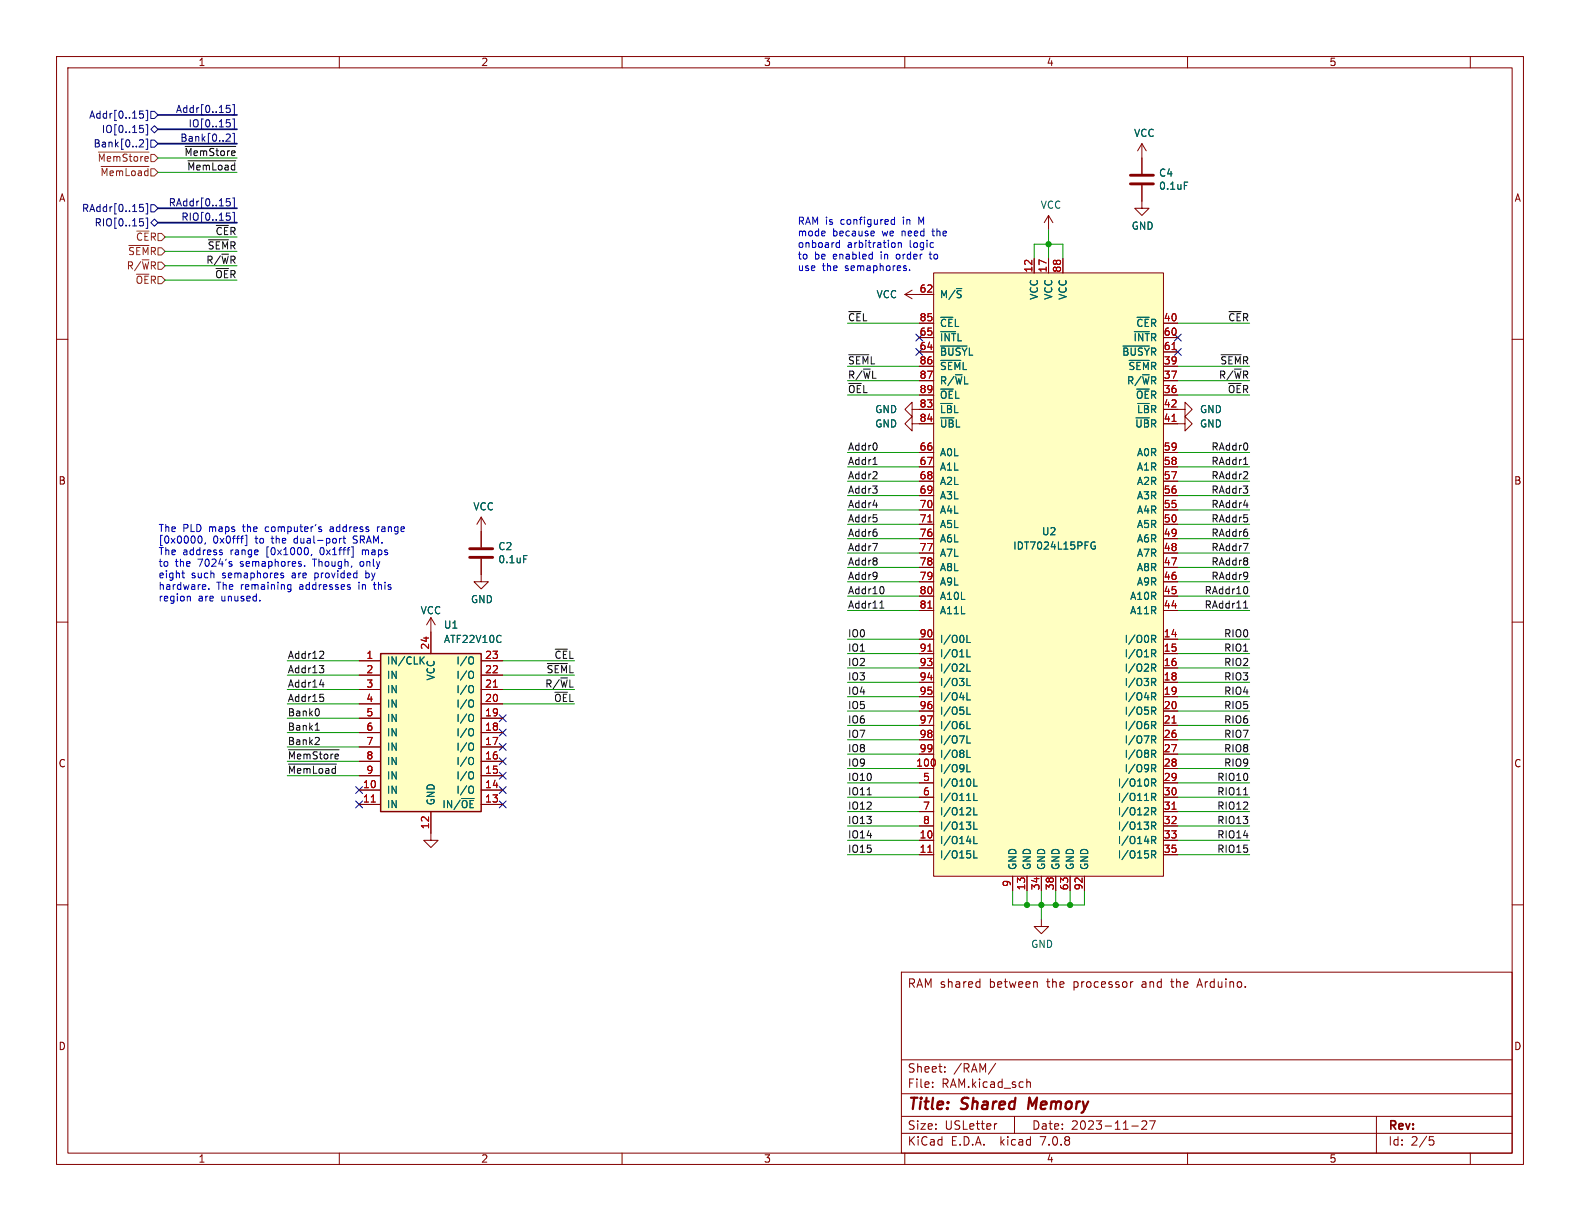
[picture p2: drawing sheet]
<svg xmlns="http://www.w3.org/2000/svg" width="279mm" height="216mm" viewBox="0 0 279 216" stroke-linecap="round" stroke-linejoin="round" font-family="sans-serif">
<g fill="none" stroke="#840000" stroke-width=".18">
<path d="M10 10h259.4v195.9h-259.4zM12 12h255.4v191.9h-255.4zM60 10v2M110 10v2M160 10v2M210 10v2M260 10v2M185.4 38.1v2.5M185.4 38.1l-.7 1.3M185.4 38.1l.8 1.3M201.9 32.8v4h1.3l-1.3 1.3-1.2-1.3h1.2M201.9 25.4v5.3"/>
<path d="M201.9 25.4l-.7 1.3M201.9 25.4l.8 1.3M10 60h2M160 52.1h5.1M160 52.1l1.3 .7M161.3 51.3l-1.3 .8M162.6 57.2h2.5M162.6 59.7h2.5M165.1 48.3h40.6v106.6h-40.6zM182.9 45.7v2.6M185.4 45.7v2.6M188 45.7v2.6"/>
<path d="M205.7 57.2h2.6M205.7 59.7h2.6M267.4 60h2M161.3 74.9v-1.2l-1.3 1.2 1.3 1.3v-1.3h3.8M161.3 72.4v-1.3l-1.3 1.3 1.3 1.3v-1.3h3.8M162.6 64.8h2.5M162.6 69.9h2.5M162.6 67.3h2.5M162.6 62.2h2.5M205.7 72.4h3.8v1.3l1.3-1.3-1.3-1.3v1.3M205.7 74.9h3.8v1.3l1.3-1.3-1.3-1.2v1.2M205.7 64.8h2.6"/>
<path d="M205.7 69.9h2.6M205.7 67.3h2.6M205.7 62.2h2.6M85.1 98.8v4.1h1.3l-1.3 1.2-1.3-1.2h1.3M85.1 91.4v5.4M85.1 91.4l-.8 1.3M85.1 91.4l.8 1.3M162.6 97.8h2.5M162.6 95.3h2.5M162.6 92.7h2.5M162.6 90.2h2.5M162.6 87.6h2.5"/>
<path d="M162.6 85.1h2.5M162.6 82.6h2.5M162.6 80h2.5M205.7 97.8h2.6M205.7 95.3h2.6M205.7 92.7h2.6M205.7 90.2h2.6M205.7 87.6h2.6M205.7 85.1h2.6M205.7 82.6h2.6M205.7 80h2.6M10 110h2"/>
<path d="M63.5 116.8h3.8M63.5 119.4h3.8M76.2 109.2l-.8 1.3M76.2 109.2v6.4M76.2 109.2l.8 1.3M85.1 116.8h3.8M85.1 119.4h3.8M162.6 113h2.5M162.6 115.6h2.5M162.6 118.1h2.5M162.6 108h2.5M162.6 105.4h2.5"/>
<path d="M162.6 102.9h2.5M162.6 100.3h2.5M205.7 113h2.6M205.7 115.6h2.6M205.7 118.1h2.6M205.7 108h2.6M205.7 105.4h2.6M205.7 102.9h2.6M205.7 100.3h2.6M267.4 110h2M63.5 139.7h3.8M63.5 137.2h3.8"/>
<path d="M63.5 134.6h3.8M63.5 132.1h3.8M63.5 129.5h3.8M63.5 127h3.8M63.5 124.5h3.8M63.5 121.9h3.8M85.1 139.7h3.8M85.1 137.2h3.8M85.1 134.6h3.8M85.1 132.1h3.8M85.1 129.5h3.8M85.1 127h3.8"/>
<path d="M85.1 124.5h3.8M85.1 121.9h3.8M162.6 120.7h2.5M162.6 123.2h2.5M162.6 125.7h2.5M162.6 128.3h2.5M162.6 130.8h2.5M162.6 133.4h2.5M162.6 138.4h2.5M205.7 120.7h2.6M205.7 123.2h2.6M205.7 125.7h2.6"/>
<path d="M205.7 128.3h2.6M205.7 130.8h2.6M205.7 133.4h2.6M205.7 135.9h2.6M205.7 138.4h2.6M10 160h2M63.5 142.2h3.8M76.2 143.5v5.1h1.3l-1.3 1.3-1.3-1.3h1.3M85.1 142.2h3.8M162.6 148.6h2.5M162.6 151.1h2.5M162.6 141h2.5"/>
<path d="M162.6 143.5h2.5M162.6 146.1h2.5M179.1 154.9v2.6M181.6 154.9v2.6M184.1 154.9v2.6M186.7 154.9v2.6M189.2 154.9v2.6M191.8 154.9v2.6M205.7 148.6h2.6M205.7 151.1h2.6M205.7 141h2.6M205.7 143.5h2.6"/>
<path d="M205.7 146.1h2.6M267.4 160h2M159.4 171.9h108v32h-108zM173.1 173.6l.2 .1M173.3 173.1v1.5M173.3 174.5l-.2 .1M184.1 162.6v1.2h1.3l-1.3 1.3-1.2-1.3h1.2M200.4 173.6l-.4 .1M211.8 174.2h.7M212.1 173.1l-.5 1.5M159.4 197.4h108M159.4 193.4h108"/>
<path d="M159.4 187.4h108M164.9 192.1v.2M164.9 191.4v.1M167.1 189.4v.2M167.1 188.7v.1M176.1 188l-1.3 1.9M176.3 198.7l-.3 .1M179.4 197.4v3M181.6 191.4l.2-.1 .3 .1 .1 .9M200.1 199.1h1.2M201.9 198.3l.6-.1 .2 .1 .1 .3-.9 1.1h.9M203.3 198.2h1l-.7 1.5"/>
<path d="M243.4 197.4v6.5M60 203.9v2M110 203.9v2M159.4 200.4h108M160 203.9v2M210 203.9v2M252.8 201h.7M252.9 201.6h.4l.3 .2-.2 .6-.5 .1M260 203.9v2"/>
</g>
<path d="M182 194.1l-.2 2" fill="none" stroke="#840000" stroke-width=".4"/>
<path d="M199.9 32.5h4.1M199.9 31h4.1M83.1 98.6h4M83.1 97h4" fill="none" stroke="#840000" stroke-width=".51"/>
<g fill="none" stroke="#006464" stroke-width=".18">
<path d="M209.4 32.2h.6M166.3 63.7h3.6M166.3 61.2h4.7M198.6 61.2h4.6M199.7 63.7h3.5M92.6 98.2h.6M192.9 96.6l.1 .3 .3 .2 .4-.1v-.4h-.2M193.6 95.9h-.4l-.3 .5M74.5 116.7l.5 .7M75 116.1l-.7 .8M83.4 116.1l.2 .1a.81 .81 0 0 1-.2 1.2M83.4 118.7l.2 .1a.81 .81 0 0 1-.2 1.2"/>
<path d="M171 113.6h.6M171 116.1h.6M171 118.7h.6M203.7 112.3h.4l.3 .3-.1 .3-.6 .1M203.7 114.9h.4l.3 .2-.1 .4h-.6M203.7 117.4h.4l.3 .3-.1 .3-.6 .1M203.7 120h.4l.3 .2-.1 .4h-.6M204 113l.4 .6M204 115.5l.4 .6M204 118.1l.4 .6M83.4 139l.2 .1a.81 .81 0 0 1-.2 1.2M83.4 121.2l.2 .1a.81 .81 0 0 1-.2 1.2"/>
<path d="M83.4 123.8h.2a.81 .81 0 0 1-.2 1.2M83.4 126.3l.2 .1a.81 .81 0 0 1-.2 1.2M83.4 128.8l.2 .1a.81 .81 0 0 1-.2 1.2M83.4 131.4l.2 .1a.81 .81 0 0 1-.2 1.2M83.4 133.9l.2 .1a.81 .81 0 0 1-.2 1.2M83.4 136.5h.2a.81 .81 0 0 1-.2 1.2M171 136.5h.6M171 121.2h.6M171 123.8h.6M171 126.3h.6M171 128.8h.6M171 131.4h.6"/>
<path d="M171 133.9h.6M172.2 137.7v1.3h.6M203.7 122.5h.4l.3 .2-.1 .4-.6 .1M203.7 125h.4l.3 .3-.1 .3-.6 .1M203.7 127.6h.4l.3 .2-.1 .4h-.6M203.7 130.1h.4l.3 .3-.1 .3-.6 .1M203.7 132.7h.4l.3 .2-.1 .4h-.6M203.7 135.2h.4l.3 .2-.1 .4-.6 .1M203.7 137.7h.4l.3 .3-.1 .3-.6 .1M204 120.6l.4 .6M204 123.2l.4 .6M204 125.7l.4 .6"/>
<path d="M204 128.2l.4 .6M204 130.8l.4 .6M204 133.3l.4 .6M204 135.9l.4 .6M204 138.4l.4 .6M172.2 147.9v1.3h.6M172.2 140.3v1.2h.6M172.2 142.8v1.3h.6M172.2 145.4v1.2h.6M172.2 150.4v1.3h.6M203.7 140.3h.4l.3 .2-.1 .4h-.6M203.7 142.8h.4l.3 .3-.1 .3-.6 .1"/>
<path d="M203.7 145.4h.4l.3 .2-.1 .4h-.6M203.7 147.9h.4l.3 .2-.1 .4-.6 .1M203.7 150.4h.4l.3 .3-.1 .3-.6 .1M204 140.9l.4 .6M204 143.5l.4 .6M204 146l.4 .6M204 148.6l.4 .6M204 151.1l.4 .6"/>
</g>
<g fill="#ffffc2" stroke="#ffffc2" stroke-width=".18">
<path d="M165.1 48.3h40.6v106.6h-40.6z"/>
<path d="M67.3 115.6h17.8v27.9h-17.8z"/>
</g>
<path d="M207.3 74.5h.7M207.3 61.8h.7M164.1 92.3h.7M164.1 107.5h.7M164.1 115.2h.7M87.2 121.5h.8M207.3 127.9h.7M65.6 141.8h.8M164.1 150.7h.7M207.3 143.1h.7" fill="none" stroke="#a90000" stroke-width=".18"/>
<path d="M67.3 115.6h17.8v27.9h-17.8z" fill="none" stroke="#840000" stroke-width=".25"/>
<path d="M17.4 26.9h8.9M17.9 29.4h8.4M22.8 43.4h3.5" fill="none" stroke="#725600" stroke-width=".18"/>
<g fill="none" stroke="#000084" stroke-width=".18">
<path d="M24.7 19.6h.6M25.8 19.5h.3v1.8h-.3M26.7 19.7h.6l.6 .6-.6 .7h-.6zM40.1 19.2l.4-.1 .2 .3-.1 .4h-.5M40.1 18.6h.6M41.1 18.5h.3v1.8h-.3M24.7 20.2l.4-.1 .3 .3-.1 .4h-.6M24.7 36.7l.4-.1 .3 .3-.1 .4h-.6M24.7 38.7h.6M24.7 36.1h.6M24.7 22.2h.6M24.8 24.7l.5 .1 .1 .3-.8 .9h.8"/>
<path d="M25.1 22.7l.3 .2v.3l-.3 .2M25.1 39.2l.3 .2v.3l-.3 .2M25.8 24.6h.3v1.8h-.3M25.8 22h.3v1.9h-.3M25.8 36h.3v1.8h-.3M25.8 38.6h.3v1.8h-.3M26.7 24.8h.6l.6 .6-.6 .6h-.6zM26.7 39.4l.6-.7 .6 .7-.6 .6zM26.7 36.2h.6l.6 .6-.6 .7h-.6zM26.7 22.9l.6-.7 .6 .7-.6 .6zM40.1 35.7l.4-.1 .2 .3-.1 .4h-.5M40.1 21.2h.6"/>
<path d="M40.1 35.1h.6M40.1 37.7h.6M40.2 23.7l.4 .1 .1 .3-.8 .9h.8M40.5 21.6l.2 .3v.3l-.2 .2M40.5 38.2l.2 .2v.3l-.2 .2M41.1 23.6h.3v1.8h-.3M41.1 21h.3v1.9h-.3M41.1 35h.3v1.8h-.3M41.1 37.6h.3v1.8h-.3M162 59.1l1.2 1.2M163.2 59.1l-1.2 1.2M207.7 59.1l1.2 1.2"/>
<path d="M208.9 59.1l-1.2 1.2M162 61.6l1.2 1.2M163.2 61.6l-1.2 1.2M207.7 61.6l1.2 1.2M208.9 61.6l-1.2 1.2M62.9 139.1l1.2 1.2M64.1 139.1l-1.2 1.2M88.3 136.6l1.2 1.2M88.3 134l1.2 1.2M88.3 131.5l1.2 1.2M88.3 128.9l1.2 1.2M88.3 126.4l1.2 1.2"/>
<path d="M88.3 139.1l1.2 1.2M89.5 136.6l-1.2 1.2M89.5 134l-1.2 1.2M89.5 131.5l-1.2 1.2M89.5 128.9l-1.2 1.2M89.5 126.4l-1.2 1.2M89.5 139.1l-1.2 1.2M62.9 141.6l1.2 1.2M64.1 141.6l-1.2 1.2M88.3 141.6l1.2 1.2M89.5 141.6l-1.2 1.2"/>
</g>
<g fill="none" stroke="#0f0f0f" stroke-width=".18">
<path d="M32.7 25.9h9M33.2 28.4h8.5M36.9 42.4h3.5M150.1 62.7h3.5M215.9 62.7h3.6M154.3 96.1h.9l-.6 1.3M154.4 82.1h.7M154.4 89.3h.8M219.9 96.1h.8l-.5 1.3M219.9 82.1h.7M219.9 89.3h.8M56.5 117.7h.8l-.5 .5"/>
<path d="M57 115.1l.3 .3-.1 .3-.7 .7h.8M57 118.2l.3 .2v.3l-.3 .3M96.8 117.3h3.5M155.6 107.5h.7M155.8 106.4l.1-.1v1.2M156 103.7a.79 .79 0 0 1 0 1.3M219.9 107.5h.7M220.2 106.4l.1-.1v1.2M220.3 103.7a.79 .79 0 0 1 0 1.3M51 135.1h8.5M51 132.6h9M55.7 129.1h.8"/>
<path d="M56 128l.1-.2v1.3M56.3 125.4l.2 .4-.2 .7M56.3 130.4l.2 .2-.1 .3-.7 .8h.8M56.5 121.1h.8M56.6 122.8h.6M57 123.2l.3 .3v.3l-.3 .2M57.1 120.6v.9M153.3 140.5h.8M219.9 140.5h.7"/>
</g>
<g fill="none" stroke="#0000c2" stroke-width=".18">
<path d="M158.2 38.4v1.3M158.2 38.9l-.4-.1-.2 .3 .1 .5h.5M148 43.7h.4M148 43h.4M148.4 42.5v1.3M154.1 45h.2M154.3 44.5v1.3M154.3 45.7l-.2 .1M154.4 40.9l.2 .3-.6 .1M154.6 41.7h-.2M158.2 43l.1 .2-.1 .5M158.8 43l.2-.1 .3 .1 .1 .8"/>
<path d="M158.8 42.9v.9M160.1 47.4l.2 .2-.2 .2M160.1 47l.1 .1M160.8 47.7v.1M164.3 45h.5M164.5 44.5v1.2M35.3 94.8h-.1M35.4 94.8a.72 .72 0 0 1-.1 1.2h-.1M36.3 96l-.1 .2M39 97.7h.3v.2l-.1 .2h-.3M39 97.2l.3 .1M40.7 99.7l.3 .1v.2l-.1 .1h-.3"/>
<path d="M40.7 99.3h.3M42.6 95.2h.4M43.6 94.7v1.8h-.3M55.1 98l-.1 .3M56.5 93.6h.3l.1 .2-.2 .2h-.2M56.5 93.2h.3M58.5 93.2h-.1M58.5 93.5l-.2 .2 .2 .3M60 95.2v.8M60.4 95.2l-.4 .2M60.6 95.2h.5M60.8 94.8v1.1l.3 .1"/>
<path d="M62.1 96.7h.4v1.8M62.5 96h.1M62.7 94.8l-.2 .2 .2 .4M63.8 99.3l-.1 .2 .1 .6M64.1 97.2v.9M64.3 97.2l-.2 .2M66.7 93.2v.8M67.1 93.2l-.4 .2M32.2 101.3h.4M32.3 102l.3 .2M33.3 105.4l.4 .2v.7M36.2 103.4l.2 .3-.6 .1"/>
<path d="M36.3 104.2h-.1M36.9 104.1v.1M45.9 106.1v.2M49.7 101.4h.4M49.7 101.7l.4 .1 .1 .2-.2 .2-.4-.1M51 104.2h.4M51 103.4h.4M51.4 103.4v1l-.2 .2h-.3M53.9 100v.1M61.9 103.9v.3M64.7 100.9v1.3M64.7 102.1l.1 .1"/>
<path d="M64.8 101.3l-.1 .1M66 103.4h.5M66.2 103l.1 1.2"/>
</g>
<path d="M27.9 36.8h14M27.9 39.4h14M27.9 20.3h14M27.9 22.9h14M27.9 25.4h14" fill="none" stroke="#000084" stroke-width=".3"/>
<g fill="none" stroke="#009600" stroke-width=".18">
<path d="M27.9 30.5h14M27.9 27.9h14M29.2 47h12.7M29.2 49.5h12.7M29.2 44.5h12.7M29.2 41.9h12.7M149.9 57.2h12.7M182.9 45.7v-2.5h5.1v2.5M185.4 40.6v5.1M208.3 57.2h12.7M149.9 69.9h12.7M149.9 64.8h12.7"/>
<path d="M149.9 67.3h12.7M208.3 69.9h12.7M208.3 64.8h12.7M208.3 67.3h12.7M149.9 90.2h12.7M149.9 92.7h12.7M149.9 87.6h12.7M149.9 85.1h12.7M149.9 80h12.7M149.9 82.6h12.7M149.9 95.3h12.7M149.9 97.8h12.7"/>
<path d="M208.3 90.2h12.7M208.3 92.7h12.7M208.3 87.6h12.7M208.3 85.1h12.7M208.3 80h12.7M208.3 82.6h12.7M208.3 95.3h12.7M208.3 97.8h12.7M50.8 116.8h12.7M50.8 119.4h12.7M88.9 116.8h12.7M88.9 119.4h12.7"/>
<path d="M149.9 100.3h12.7M149.9 102.9h12.7M149.9 115.6h12.7M149.9 113h12.7M149.9 118.1h12.7M149.9 108h12.7M149.9 105.4h12.7M208.3 100.3h12.7M208.3 102.9h12.7M208.3 115.6h12.7M208.3 113h12.7M208.3 118.1h12.7"/>
<path d="M208.3 108h12.7M208.3 105.4h12.7M50.8 124.5h12.7M50.8 121.9h12.7M50.8 137.2h12.7M50.8 134.6h12.7M50.8 129.5h12.7M50.8 132.1h12.7M50.8 127h12.7M88.9 124.5h12.7M88.9 121.9h12.7M149.9 138.4h12.7"/>
<path d="M149.9 123.2h12.7M149.9 125.7h12.7M149.9 120.7h12.7M149.9 130.8h12.7M149.9 135.9h12.7M149.9 128.3h12.7M149.9 133.4h12.7M208.3 138.4h12.7M208.3 123.2h12.7M208.3 125.7h12.7M208.3 120.7h12.7M208.3 130.8h12.7"/>
<path d="M208.3 135.9h12.7M208.3 128.3h12.7M208.3 133.4h12.7M149.9 141h12.7M149.9 143.5h12.7M149.9 148.6h12.7M149.9 151.1h12.7M149.9 146.1h12.7M179.1 157.5v2.5h12.7v-2.5M181.6 157.5v2.5M184.1 157.5v5.1M186.7 157.5v2.5"/>
<path d="M189.2 157.5v2.5M208.3 141h12.7M208.3 143.5h12.7M208.3 148.6h12.7M208.3 151.1h12.7M208.3 146.1h12.7"/>
</g>
<g fill="#009600" stroke="#009600" stroke-width=".18">
<circle cx="189.2" cy="160" r=".46"/>
<circle cx="185.4" cy="43.2" r=".46"/>
<circle cx="186.7" cy="160" r=".46"/>
<circle cx="184.1" cy="160" r=".46"/>
<circle cx="181.6" cy="160" r=".46"/>
</g>
<g font-size="2.8" fill="#840000">
<text x="160.4" y="196.8">Title:</text>
<text x="170.1" y="196.8">Shared</text>
<text x="182.7" y="196.8">Memory</text>
</g>
<g font-size="2.1" fill="#840000">
<text x="160.4" y="174.9">RAM shared</text>
<text x="175" y="174.9">between</text>
<text x="185.3" y="174.9">the</text>
<text x="190.1" y="174.9">processor</text>
<text x="202.3" y="174.9">and</text>
<text x="207.7" y="174.9">the</text>
<text x="212.5" y="174.9">Arduino.</text>
<text x="160.4" y="189.9">Sheet:</text>
<text x="168.6" y="189.9">/RAM/</text>
<text x="160.4" y="192.6">File:</text>
<text x="166.5" y="192.6">RAM.kicad_sch</text>
<text x="160.4" y="202.8">KiCad</text>
<text x="160.4" y="200">Size:</text>
<text x="167.1" y="200">USLetter</text>
<text x="168.1" y="202.8">E.D.A.</text>
<text x="177" y="202.8">kicad</text>
<text x="182.4" y="200">Date:</text>
<text x="184.2" y="202.8">7.0.8</text>
<text x="189.4" y="200">2023-11-27</text>
<text x="245.4" y="200.2">Rev:</text>
<text x="245.4" y="202.8">Id:</text>
<text x="249.5" y="202.8">2/5</text>
</g>
<g font-size="1.8" fill="#840000">
<text x="35" y="11.9">1</text>
<text x="85" y="11.9">2</text>
<text x="135" y="11.9">3</text>
<text x="185" y="11.9">4</text>
<text x="235" y="11.9">5</text>
<text x="10.3" y="35.9">A</text>
<text x="267.7" y="35.9">A</text>
<text x="10.3" y="85.9">B</text>
<text x="267.7" y="85.9">B</text>
<text x="10.3" y="135.9">C</text>
<text x="267.7" y="135.9">C</text>
<text x="10.3" y="185.9">D</text>
<text x="267.7" y="185.9">D</text>
<text x="35" y="205.8">1</text>
<text x="85" y="205.8">2</text>
<text x="135" y="205.8">3</text>
<text x="185" y="205.8">4</text>
<text x="235" y="205.8">5</text>
</g>
<g font-size="1.8" fill="#000084">
<text x="15.7" y="21.2">Addr[0..15]</text>
<text x="17.9" y="23.7">IO[0..15]</text>
<text x="31" y="20.1">Addr[0..15]</text>
<text x="33.2" y="22.6">IO[0..15]</text>
<text x="16.4" y="26.3">Bank[0..2]</text>
<text x="31.8" y="25.1">Bank[0..2]</text>
<text x="14.4" y="37.7">RAddr[0..15]</text>
<text x="16.6" y="40.2">RIO[0..15]</text>
<text x="29.7" y="36.6">RAddr[0..15]</text>
<text x="32" y="39.1">RIO[0..15]</text>
</g>
<g font-size="1.8" fill="#725600">
<text x="17.2" y="28.8">~{MemStore}</text>
<text x="17.7" y="31.3">~{MemLoad}</text>
<text x="22.3" y="47.9">R/~{W}R</text>
<text x="22.6" y="45.3">~{SEM}R</text>
<text x="23.9" y="42.8">~{CE}R</text>
<text x="23.9" y="50.4">~{OE}R</text>
</g>
<g font-size="1.8" fill="#0f0f0f">
<text x="32.5" y="27.7">~{MemStore}</text>
<text x="33" y="30.2">~{MemLoad}</text>
<text x="38" y="41.6">~{CE}R</text>
<text x="36.4" y="46.7">R/~{W}R</text>
<text x="36.6" y="44.2">~{SEM}R</text>
<text x="38" y="49.3">~{OE}R</text>
<text x="149.9" y="56.9">~{CE}L</text>
<text x="217.1" y="56.9">~{CE}R</text>
<text x="149.9" y="64.5">~{SEM}L</text>
<text x="215.7" y="64.5">~{SEM}R</text>
<text x="149.9" y="67">R/~{W}L</text>
<text x="149.9" y="69.6">~{OE}L</text>
<text x="215.5" y="67">R/~{W}R</text>
<text x="217" y="69.6">~{OE}R</text>
<text x="149.9" y="82.3">Addr1</text>
<text x="149.9" y="79.7">Addr0</text>
<text x="214.1" y="82.3">RAddr1</text>
<text x="214.1" y="79.7">RAddr0</text>
<text x="149.9" y="84.8">Addr2</text>
<text x="149.9" y="89.9">Addr4</text>
<text x="149.9" y="87.4">Addr3</text>
<text x="214.1" y="87.4">RAddr3</text>
<text x="214.1" y="89.9">RAddr4</text>
<text x="214.1" y="84.8">RAddr2</text>
<text x="149.9" y="95">Addr6</text>
<text x="149.9" y="92.4">Addr5</text>
<text x="214.1" y="92.4">RAddr5</text>
<text x="214.1" y="95">RAddr6</text>
<text x="149.9" y="100.1">Addr8</text>
<text x="149.9" y="97.5">Addr7</text>
<text x="214.1" y="100.1">RAddr8</text>
<text x="214.1" y="97.5">RAddr7</text>
<text x="149.9" y="105.1">Addr10</text>
<text x="149.9" y="107.7">Addr11</text>
<text x="149.9" y="102.6">Addr9</text>
<text x="212.9" y="105.1">RAddr10</text>
<text x="212.9" y="107.7">RAddr11</text>
<text x="214.1" y="102.6">RAddr9</text>
<text x="149.9" y="112.8">IO0</text>
<text x="216.4" y="112.8">RIO0</text>
<text x="50.8" y="116.6">Addr12</text>
<text x="50.8" y="119.1">Addr13</text>
<text x="96.6" y="119.1">~{SEM}L</text>
<text x="97.9" y="116.6">~{CE}L</text>
<text x="149.9" y="115.3">IO1</text>
<text x="149.9" y="117.8">IO2</text>
<text x="216.4" y="115.3">RIO1</text>
<text x="216.4" y="117.8">RIO2</text>
<text x="50.8" y="121.7">Addr14</text>
<text x="50.8" y="124.2">Addr15</text>
<text x="96.3" y="121.7">R/~{W}L</text>
<text x="97.9" y="124.2">~{OE}L</text>
<text x="149.9" y="120.4">IO3</text>
<text x="149.9" y="122.9">IO4</text>
<text x="149.9" y="125.5">IO5</text>
<text x="216.4" y="120.4">RIO3</text>
<text x="216.4" y="122.9">RIO4</text>
<text x="216.4" y="125.5">RIO5</text>
<text x="50.8" y="129.3">Bank1</text>
<text x="50.8" y="126.7">Bank0</text>
<text x="50.8" y="131.8">Bank2</text>
<text x="149.9" y="130.5">IO7</text>
<text x="149.9" y="128">IO6</text>
<text x="216.4" y="128">RIO6</text>
<text x="216.4" y="130.5">RIO7</text>
<text x="50.8" y="136.9">~{MemLoad}</text>
<text x="50.8" y="134.4">~{MemStore}</text>
<text x="149.9" y="133.1">IO8</text>
<text x="149.9" y="135.6">IO9</text>
<text x="216.4" y="133.1">RIO8</text>
<text x="216.4" y="135.6">RIO9</text>
<text x="149.9" y="143.2">IO12</text>
<text x="149.9" y="138.2">IO10</text>
<text x="149.9" y="140.7">IO11</text>
<text x="215.2" y="138.2">RIO10</text>
<text x="215.2" y="140.7">RIO11</text>
<text x="215.2" y="143.2">RIO12</text>
<text x="149.9" y="145.8">IO13</text>
<text x="149.9" y="148.3">IO14</text>
<text x="215.2" y="148.3">RIO14</text>
<text x="215.2" y="145.8">RIO13</text>
<text x="149.9" y="150.9">IO15</text>
<text x="215.2" y="150.9">RIO15</text>
</g>
<g font-size="1.8" fill="#006464">
<text x="200.4" y="24.4">VCC</text>
<text x="204.9" y="31.4">C4</text>
<text x="204.9" y="33.8">0.1uF</text>
<text x="183.9" y="37.1">VCC</text>
<text x="200" y="40.8">GND</text>
<text x="154.9" y="52.9">VCC</text>
<text x="166.1" y="52.9">M/~{S}</text>
<text x="183.7" y="53.1" transform="rotate(-90 183.7 53.1)">VCC</text>
<text x="186.3" y="53.1" transform="rotate(-90 186.3 53.1)">VCC</text>
<text x="188.8" y="53.1" transform="rotate(-90 188.8 53.1)">VCC</text>
<text x="166.1" y="58">~{CE}L</text>
<text x="200.8" y="58">~{CE}R</text>
<text x="166.1" y="63.1">~{BUSY}L</text>
<text x="166.1" y="60.6">~{INT}L</text>
<text x="166.1" y="65.6">~{SEM}L</text>
<text x="198.4" y="63.1">~{BUSY}R</text>
<text x="199.4" y="65.6">~{SEM}R</text>
<text x="200.3" y="60.6">~{INT}R</text>
<text x="166.1" y="68.2">R/~{W}L</text>
<text x="166.1" y="70.7">~{OE}L</text>
<text x="199.2" y="68.2">R/~{W}R</text>
<text x="200.8" y="70.7">~{OE}R</text>
<text x="154.7" y="75.8">GND</text>
<text x="154.7" y="73.3">GND</text>
<text x="166.1" y="73.3">~{LB}L</text>
<text x="166.1" y="75.8">~{UB}L</text>
<text x="200.7" y="75.8">~{UB}R</text>
<text x="201" y="73.3">~{LB}R</text>
<text x="212.1" y="73.3">GND</text>
<text x="212.1" y="75.8">GND</text>
<text x="166.1" y="80.9">A0L</text>
<text x="166.1" y="83.4">A1L</text>
<text x="201" y="83.4">A1R</text>
<text x="201" y="80.9">A0R</text>
<text x="166.1" y="86">A2L</text>
<text x="166.1" y="88.5">A3L</text>
<text x="201" y="88.5">A3R</text>
<text x="201" y="86">A2R</text>
<text x="83.6" y="90.4">VCC</text>
<text x="166.1" y="91">A4L</text>
<text x="166.1" y="93.6">A5L</text>
<text x="184.2" y="94.8">U2</text>
<text x="201" y="93.6">A5R</text>
<text x="201" y="91">A4R</text>
<text x="88" y="97.5">C2</text>
<text x="88" y="99.8">0.1uF</text>
<text x="166.1" y="96.1">A6L</text>
<text x="166.1" y="98.7">A7L</text>
<text x="166.1" y="101.2">A8L</text>
<text x="179.1" y="97.4">IDT7024L15PFG</text>
<text x="201" y="101.2">A8R</text>
<text x="201" y="98.7">A7R</text>
<text x="201" y="96.1">A6R</text>
<text x="83.2" y="106.9">GND</text>
<text x="166.1" y="103.7">A9L</text>
<text x="166.1" y="106.3">A10L</text>
<text x="199.7" y="106.3">A10R</text>
<text x="201" y="103.7">A9R</text>
<text x="74.3" y="108.8">VCC</text>
<text x="78.4" y="111.4">U1</text>
<text x="78.4" y="113.9">ATF22V10C</text>
<text x="166.1" y="108.8">A11L</text>
<text x="166.1" y="113.9">I/O0L</text>
<text x="198.8" y="113.9">I/O0R</text>
<text x="199.7" y="108.8">A11R</text>
<text x="68.3" y="117.7">IN/CLK</text>
<text x="80.6" y="117.7">I/O</text>
<text x="166.1" y="116.4">I/O1L</text>
<text x="166.1" y="119">I/O2L</text>
<text x="198.8" y="116.4">I/O1R</text>
<text x="198.8" y="119">I/O2R</text>
<text x="68.3" y="120.2">IN</text>
<text x="68.3" y="122.8">IN</text>
<text x="68.3" y="125.3">IN</text>
<text x="77.1" y="120.4" transform="rotate(-90 77.1 120.4)">VCC</text>
<text x="80.6" y="125.3">I/O</text>
<text x="80.6" y="122.8">I/O</text>
<text x="80.6" y="120.2">I/O</text>
<text x="166.1" y="121.5">I/O3L</text>
<text x="166.1" y="124.1">I/O4L</text>
<text x="198.8" y="121.5">I/O3R</text>
<text x="198.8" y="124.1">I/O4R</text>
<text x="68.3" y="127.9">IN</text>
<text x="68.3" y="130.4">IN</text>
<text x="80.6" y="130.4">I/O</text>
<text x="80.6" y="127.9">I/O</text>
<text x="166.1" y="126.6">I/O5L</text>
<text x="166.1" y="129.1">I/O6L</text>
<text x="166.1" y="131.7">I/O7L</text>
<text x="198.8" y="126.6">I/O5R</text>
<text x="198.8" y="129.1">I/O6R</text>
<text x="198.8" y="131.7">I/O7R</text>
<text x="68.3" y="132.9">IN</text>
<text x="68.3" y="135.5">IN</text>
<text x="80.6" y="135.5">I/O</text>
<text x="80.6" y="132.9">I/O</text>
<text x="166.1" y="136.8">I/O9L</text>
<text x="166.1" y="134.2">I/O8L</text>
<text x="198.8" y="134.2">I/O8R</text>
<text x="198.8" y="136.8">I/O9R</text>
<text x="68.3" y="140.6">IN</text>
<text x="68.3" y="143.1">IN</text>
<text x="68.3" y="138">IN</text>
<text x="77.1" y="142.5" transform="rotate(-90 77.1 142.5)">GND</text>
<text x="78.1" y="143.1">IN/~{OE}</text>
<text x="80.6" y="140.6">I/O</text>
<text x="80.6" y="138">I/O</text>
<text x="166.1" y="139.3">I/O10L</text>
<text x="166.1" y="141.8">I/O11L</text>
<text x="197.6" y="139.3">I/O10R</text>
<text x="197.6" y="141.8">I/O11R</text>
<text x="166.1" y="149.5">I/O14L</text>
<text x="166.1" y="144.4">I/O12L</text>
<text x="166.1" y="146.9">I/O13L</text>
<text x="197.6" y="144.4">I/O12R</text>
<text x="197.6" y="146.9">I/O13R</text>
<text x="197.6" y="149.5">I/O14R</text>
<text x="166.1" y="152">I/O15L</text>
<text x="179.9" y="153.9" transform="rotate(-90 179.9 153.9)">GND</text>
<text x="182.5" y="153.9" transform="rotate(-90 182.5 153.9)">GND</text>
<text x="185" y="153.9" transform="rotate(-90 185 153.9)">GND</text>
<text x="187.6" y="153.9" transform="rotate(-90 187.6 153.9)">GND</text>
<text x="190.1" y="153.9" transform="rotate(-90 190.1 153.9)">GND</text>
<text x="192.6" y="153.9" transform="rotate(-90 192.6 153.9)">GND</text>
<text x="197.6" y="152">I/O15R</text>
<text x="182.2" y="167.8">GND</text>
</g>
<g font-size="1.8" fill="#0000c2">
<text x="141" y="39.8">RAM is</text>
<text x="141" y="41.9">mode</text>
<text x="147.2" y="41.9">because</text>
<text x="148.8" y="39.8">configured</text>
<text x="156.1" y="41.9">we</text>
<text x="159.7" y="41.9">need</text>
<text x="160" y="39.8">in</text>
<text x="162.9" y="39.8">M</text>
<text x="165.4" y="41.9">the</text>
<text x="141" y="43.9">onboard</text>
<text x="141" y="46">to</text>
<text x="144" y="46">be</text>
<text x="147.4" y="46">enabled</text>
<text x="149.8" y="43.9">arbitration</text>
<text x="156" y="46">in</text>
<text x="159" y="46">order</text>
<text x="161" y="43.9">logic</text>
<text x="165.1" y="46">to</text>
<text x="141" y="48">use</text>
<text x="145.4" y="48">the</text>
<text x="149.5" y="48">semaphores.</text>
<text x="27.9" y="94.2">The</text>
<text x="32.3" y="94.2">PLD</text>
<text x="37.1" y="94.2">maps</text>
<text x="43.2" y="94.2">the</text>
<text x="47.4" y="94.2">computer's</text>
<text x="59" y="94.2">address</text>
<text x="67.6" y="94.2">range</text>
<text x="27.9" y="96.2">[0x0000,</text>
<text x="27.9" y="98.3">The</text>
<text x="27.9" y="100.3">to</text>
<text x="31" y="100.3">the</text>
<text x="32.3" y="98.3">address</text>
<text x="35.1" y="100.3">7024's</text>
<text x="37.6" y="96.2">0x0fff]</text>
<text x="40.9" y="98.3">range</text>
<text x="42.8" y="100.3">semaphores.</text>
<text x="45.3" y="96.2">to</text>
<text x="47.4" y="98.3">[0x1000,</text>
<text x="48.3" y="96.2">the</text>
<text x="52.5" y="96.2">dual-port</text>
<text x="55.8" y="100.3">Though,</text>
<text x="57.1" y="98.3">0x1fff]</text>
<text x="63.1" y="96.2">SRAM.</text>
<text x="64.3" y="100.3">only</text>
<text x="64.7" y="98.3">maps</text>
<text x="27.9" y="102.3">eight</text>
<text x="27.9" y="104.4">hardware.</text>
<text x="27.9" y="106.4">region</text>
<text x="33.8" y="102.3">such</text>
<text x="35" y="106.4">are</text>
<text x="38.3" y="104.4">The</text>
<text x="39.2" y="106.4">unused.</text>
<text x="39.4" y="102.3">semaphores</text>
<text x="42.7" y="104.4">remaining</text>
<text x="51.9" y="102.3">are</text>
<text x="53.2" y="104.4">addresses</text>
<text x="56.1" y="102.3">provided</text>
<text x="63.9" y="104.4">in</text>
<text x="65.3" y="102.3">by</text>
<text x="66.8" y="104.4">this</text>
</g>
<g font-size="1.8" fill="#a90000">
<text x="162.5" y="51.8">62</text>
<text x="182.6" y="48.3" transform="rotate(-90 182.6 48.3)">12</text>
<text x="185.2" y="48.3" transform="rotate(-90 185.2 48.3)">17</text>
<text x="187.7" y="48.3" transform="rotate(-90 187.7 48.3)">88</text>
<text x="162.5" y="59.4">65</text>
<text x="162.5" y="56.9">85</text>
<text x="205.7" y="56.9">40</text>
<text x="205.7" y="59.4">60</text>
<text x="162.5" y="62">64</text>
<text x="162.5" y="64.5">86</text>
<text x="205.7" y="64.5">39</text>
<text x="205.7" y="62">61</text>
<text x="162.5" y="67.1">87</text>
<text x="162.5" y="69.6">89</text>
<text x="205.7" y="69.6">36</text>
<text x="205.7" y="67.1">37</text>
<text x="162.5" y="72.1">83</text>
<text x="162.5" y="74.7">84</text>
<text x="205.7" y="74.7">41</text>
<text x="205.7" y="72.1">42</text>
<text x="162.5" y="79.8">66</text>
<text x="162.5" y="82.3">67</text>
<text x="205.7" y="82.3">58</text>
<text x="205.7" y="79.8">59</text>
<text x="162.5" y="84.8">68</text>
<text x="162.5" y="87.4">69</text>
<text x="162.5" y="89.9">70</text>
<text x="205.7" y="89.9">55</text>
<text x="205.7" y="87.4">56</text>
<text x="205.7" y="84.8">57</text>
<text x="162.5" y="92.5">71</text>
<text x="162.5" y="95">76</text>
<text x="205.7" y="95">49</text>
<text x="205.7" y="92.5">50</text>
<text x="162.5" y="97.5">77</text>
<text x="162.5" y="100.1">78</text>
<text x="205.7" y="100.1">47</text>
<text x="205.7" y="97.5">48</text>
<text x="162.5" y="102.6">79</text>
<text x="162.5" y="105.2">80</text>
<text x="162.5" y="107.7">81</text>
<text x="205.7" y="107.7">44</text>
<text x="205.7" y="105.2">45</text>
<text x="205.7" y="102.6">46</text>
<text x="162.5" y="112.8">90</text>
<text x="205.7" y="112.8">14</text>
<text x="64.7" y="116.6">1</text>
<text x="64.7" y="119.1">2</text>
<text x="75.9" y="115" transform="rotate(-90 75.9 115)">24</text>
<text x="85.7" y="119.1">22</text>
<text x="85.7" y="116.6">23</text>
<text x="162.5" y="115.3">91</text>
<text x="162.5" y="117.9">93</text>
<text x="205.7" y="115.3">15</text>
<text x="205.7" y="117.9">16</text>
<text x="64.7" y="121.7">3</text>
<text x="64.7" y="124.2">4</text>
<text x="85.7" y="124.2">20</text>
<text x="85.7" y="121.7">21</text>
<text x="162.5" y="120.4">94</text>
<text x="162.5" y="122.9">95</text>
<text x="162.5" y="125.5">96</text>
<text x="205.7" y="120.4">18</text>
<text x="205.7" y="122.9">19</text>
<text x="205.7" y="125.5">20</text>
<text x="64.7" y="126.7">5</text>
<text x="64.7" y="129.3">6</text>
<text x="64.7" y="131.8">7</text>
<text x="85.7" y="131.8">17</text>
<text x="85.7" y="129.3">18</text>
<text x="85.7" y="126.7">19</text>
<text x="162.5" y="128">97</text>
<text x="162.5" y="130.6">98</text>
<text x="205.7" y="128">21</text>
<text x="205.7" y="130.6">26</text>
<text x="64.7" y="134.4">8</text>
<text x="64.7" y="136.9">9</text>
<text x="85.7" y="136.9">15</text>
<text x="85.7" y="134.4">16</text>
<text x="161.9" y="135.6">100</text>
<text x="162.5" y="133.1">99</text>
<text x="205.7" y="133.1">27</text>
<text x="205.7" y="135.6">28</text>
<text x="64.1" y="139.4">10</text>
<text x="64.1" y="142">11</text>
<text x="85.7" y="142">13</text>
<text x="85.7" y="139.4">14</text>
<text x="163.1" y="138.2">5</text>
<text x="163.1" y="140.7">6</text>
<text x="163.1" y="143.3">7</text>
<text x="205.7" y="138.2">29</text>
<text x="205.7" y="140.7">30</text>
<text x="205.7" y="143.3">31</text>
<text x="75.9" y="146.7" transform="rotate(-90 75.9 146.7)">12</text>
<text x="162.5" y="148.3">10</text>
<text x="163.1" y="145.8">8</text>
<text x="205.7" y="145.8">32</text>
<text x="205.7" y="148.3">33</text>
<text x="162.5" y="150.9">11</text>
<text x="205.7" y="150.9">35</text>
<text x="178.8" y="156.9" transform="rotate(-90 178.8 156.9)">9</text>
<text x="181.4" y="157.5" transform="rotate(-90 181.4 157.5)">13</text>
<text x="183.9" y="157.5" transform="rotate(-90 183.9 157.5)">34</text>
<text x="186.4" y="157.5" transform="rotate(-90 186.4 157.5)">38</text>
<text x="189" y="157.5" transform="rotate(-90 189 157.5)">63</text>
<text x="191.5" y="157.5" transform="rotate(-90 191.5 157.5)">92</text>
</g>
</svg>
